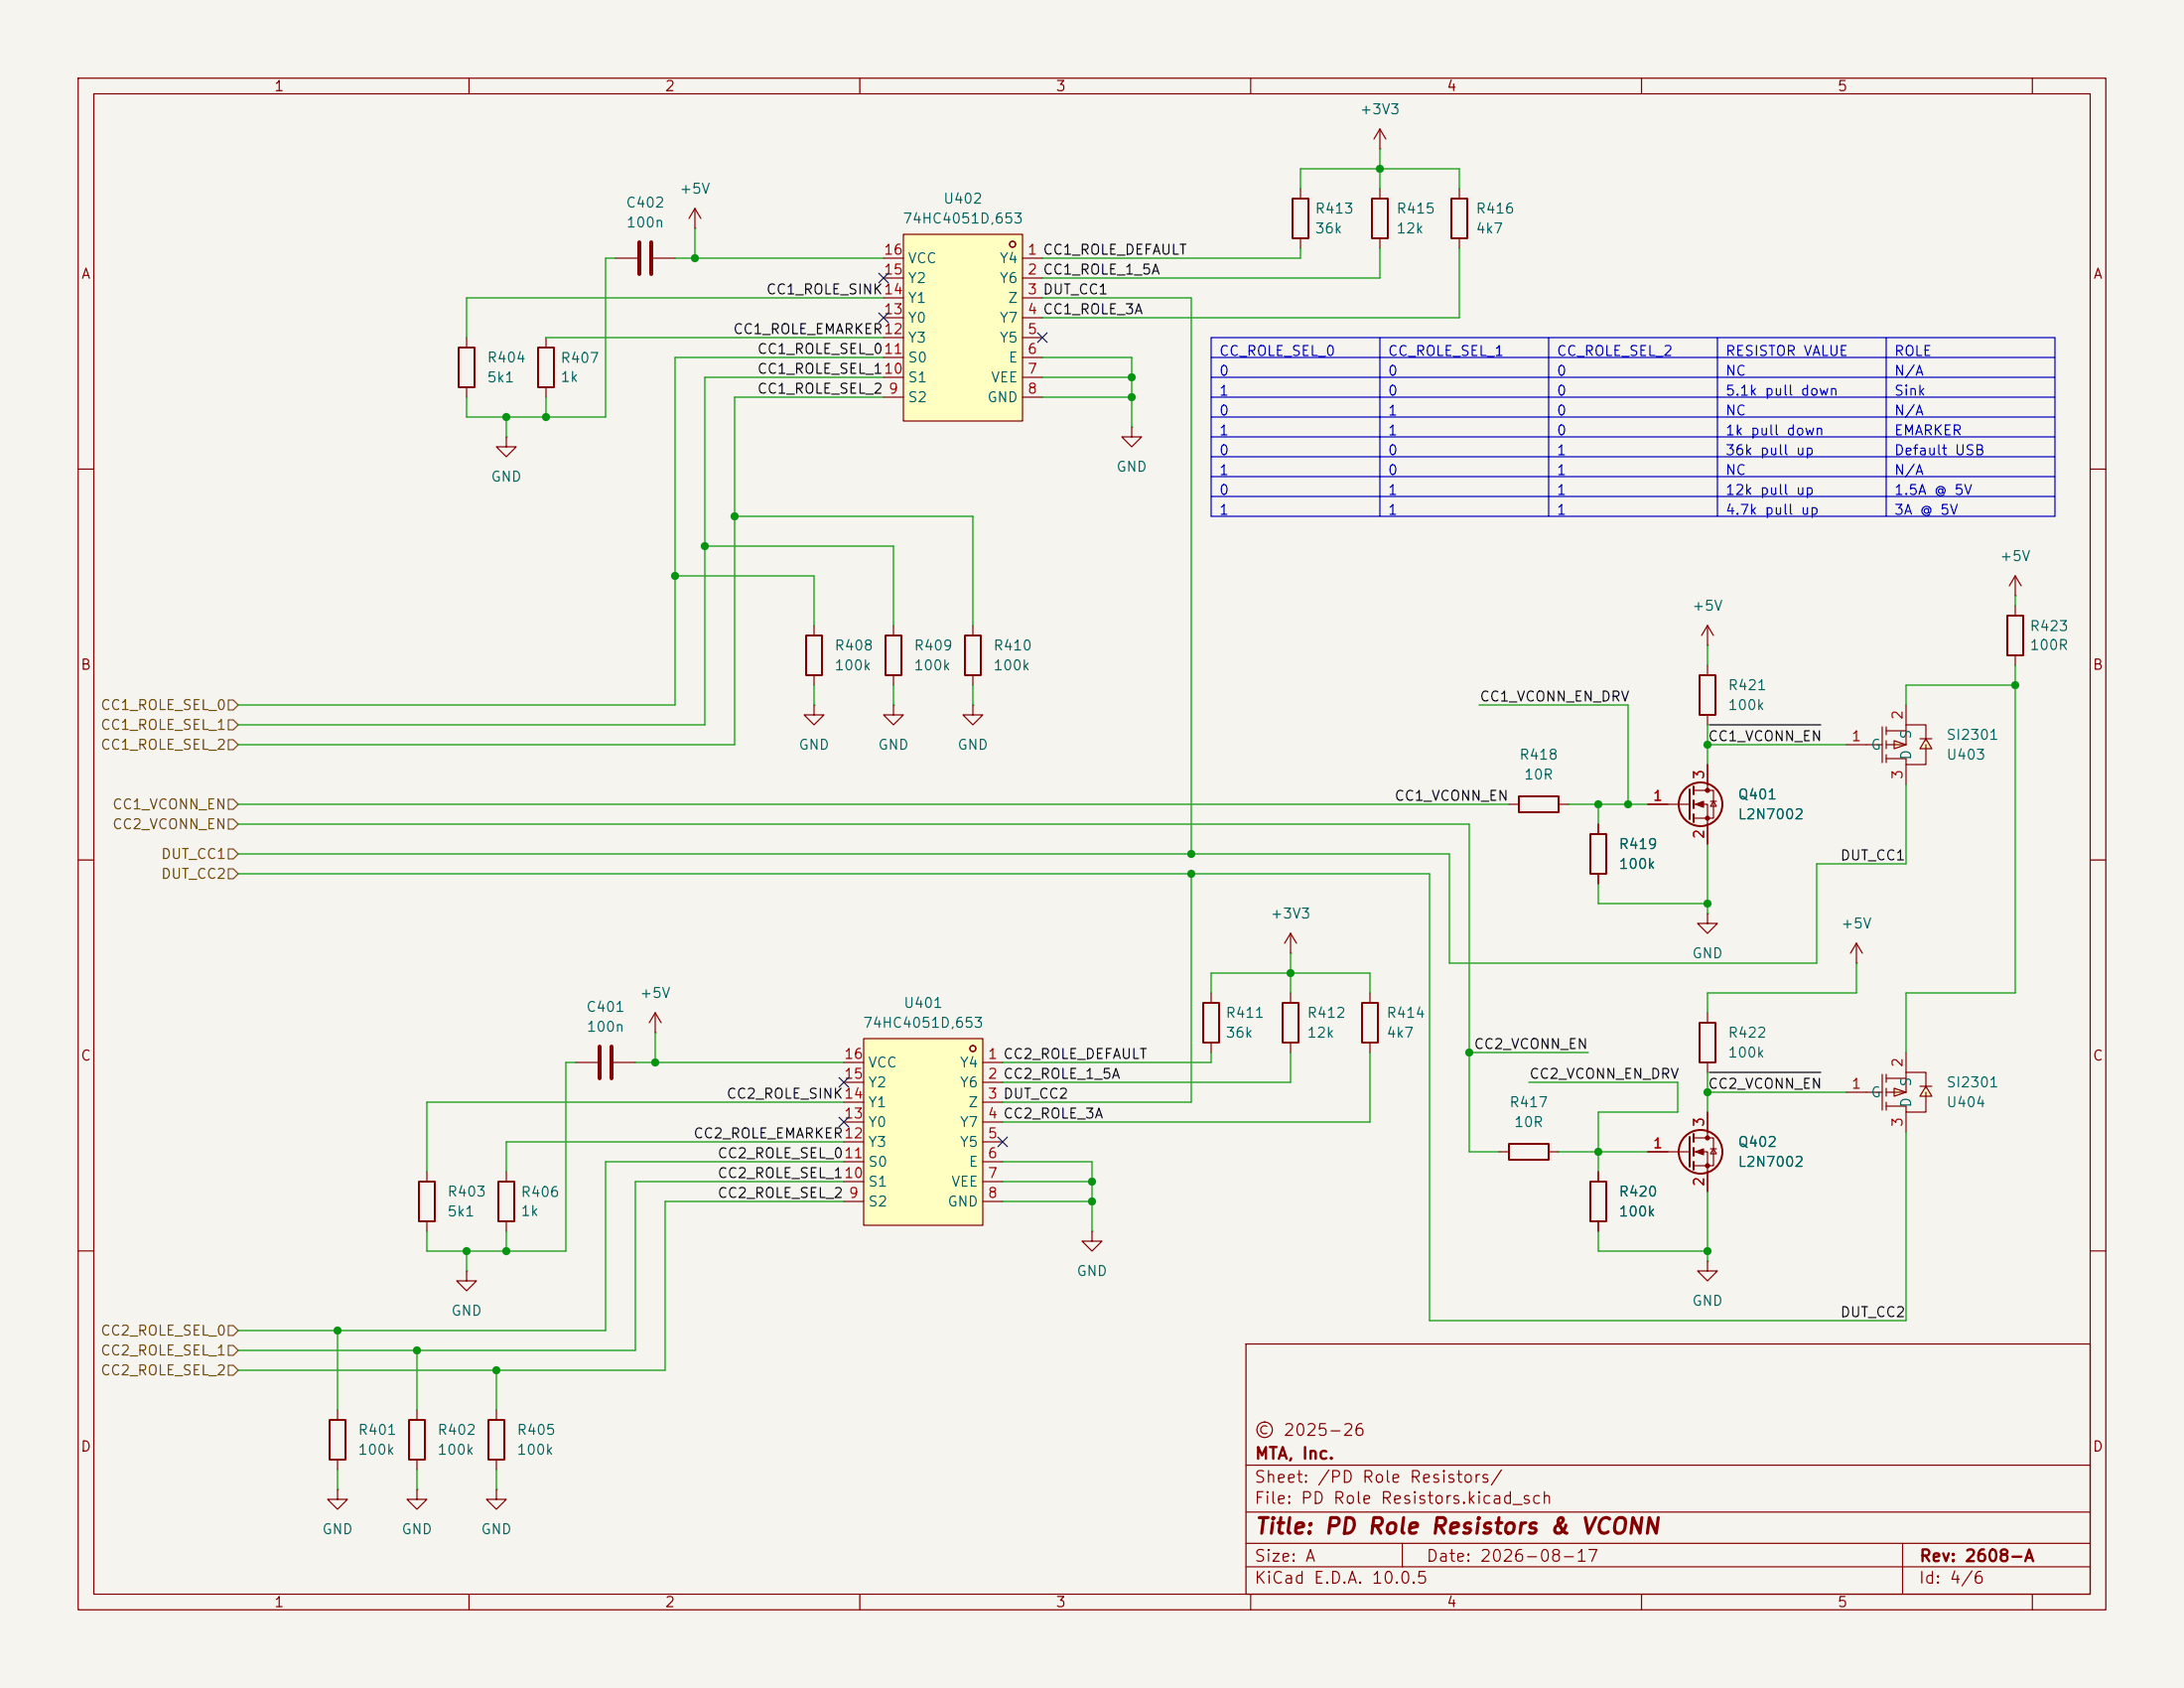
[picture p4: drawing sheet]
<svg xmlns="http://www.w3.org/2000/svg" width="279mm" height="216mm" viewBox="0 0 279 216" stroke-linecap="round" stroke-linejoin="round" font-family="sans-serif">
<path d="M0 0h279.4v215.9h-279.4z" fill="#f5f4ef" stroke="#f5f4ef" stroke-width=".13"/>
<g fill="none" stroke="#840000" stroke-width=".15">
<path d="M10 10h259.4v195.9h-259.4zM12 12h255.4v191.9h-255.4zM60 10v2M110 10v2M160 10v2M210 10v2M260 10v2M59.7 43.2v1.3M59.7 49.5v1.3M10 60h2M267.4 60h2M10 110h2"/>
<path d="M267.4 110h2M83.8 132.1h.1M83.8 129.5l-.7 1.3M83.8 129.5l.8 1.3M83.8 129.5v2.6M165.1 127v1.3M165.1 133.4v1.2M175.3 127v1.3M175.3 133.4v1.2M10 160h2M159.4 171.9h108v32h-108zM267.4 160h2"/>
<path d="M159.4 197.4h108M159.4 193.4h108M159.4 187.4h108M179.4 197.4v3M243.4 197.4v6.5M60 203.9v2M110 203.9v2M159.4 200.4h108M160 203.9v2M210 203.9v2M260 203.9v2"/>
</g>
<path d="M58.7 44.5h2v5h-2zM164.1 128.3h2v5.1h-2zM174.2 128.3h2.1v5.1h-2.1z" fill="none" stroke="#840000" stroke-width=".25"/>
<path d="M110.5 132.8h15.2v23.9h-15.2z" fill="#ffffc2"/>
<g fill="none" stroke="#840000" stroke-width=".15">
<path d="M218.4 82.6h.1M218.4 80l-.7 1.3M218.4 80l.8 1.3M218.4 80v2.6M107.9 135.9h2.6M107.9 138.4h2.6M110.5 132.8h15.2v23.9h-15.2zM125.7 135.9h2.6M125.7 138.4h2.6M107.9 141h2.6M107.9 143.5h2.6M107.9 146.1h2.6"/>
<path d="M107.9 148.6h2.6M107.9 151.1h2.6M107.9 153.7h2.6M125.7 141h2.6M125.7 143.5h2.6M125.7 146.1h2.6M125.7 148.6h2.6M125.7 151.1h2.6M125.7 153.7h2.6"/>
<circle cx="124.5" cy="134.1" r=".38"/>
</g>
<g fill="#ffffc2">
<path d="M242.3 94.7l1.5 .6-1.5 .5z"/>
<path d="M246.4 94.5l.7 1.3h-1.5z"/>
</g>
<g fill="none" stroke="#840000" stroke-width=".15">
<path d="M257.8 76.2h.1M257.8 73.7l-.8 1.2M257.8 73.7l.8 1.2M257.8 73.7v2.5M257.8 77.5v1.2M236.2 95.3h4.6M240.8 93v4.5M241.3 93v1M241.3 94.7v1.1M241.3 96.5v1M241.3 93.5h2.5M242.3 94.7l1.5 .6-1.5 .5z"/>
<path d="M243.8 92.7v2.6h-2.5M243.8 92.7h2.6v2M243.8 90.2v2.5M243.8 97.8v2.5M245.6 94.5h1.5M246.4 95.3v2.5h-2.6v-.8h-2.5M246.4 94.5l.7 1.3h-1.5zM257.8 83.8v1.3M191.8 147.3h1.2M198.1 147.3h1.3"/>
</g>
<path d="M256.8 78.7h2v5.1h-2zM193 146.3h5.1v2h-5.1z" fill="none" stroke="#840000" stroke-width=".25"/>
<g fill="#ffffc2">
<path d="M242.3 139.2l1.5 .5-1.5 .5z"/>
<path d="M246.4 138.9l.7 1.3h-1.5z"/>
</g>
<g fill="none" stroke="#840000" stroke-width=".15">
<path d="M176.5 19.1h.1M176.5 16.5l-.7 1.3M176.5 16.5l.8 1.3M176.5 16.5v2.6M78.7 33h2.8M83.6 33h2.8M166.4 24.1v1.3M166.4 30.5v1.3M64.8 55.9v1.3h1.2l-1.2 1.2-1.3-1.2h1.3M64.8 55.9h.1M69.8 43.2v1.3M69.8 49.5v1.3"/>
<path d="M144.8 54.6v1.3h1.2l-1.2 1.3-1.3-1.3h1.3M144.8 54.6h.1M104.1 90.2v1.2h1.3l-1.3 1.3-1.2-1.3h1.2M104.1 90.2h.1M104.1 80v1.3M104.1 86.4v1.2M114.3 90.2v1.2h1.3l-1.3 1.3-1.3-1.3h1.3M114.3 90.2h.1M114.3 80v1.3M114.3 86.4v1.2M218.4 85.1v1.3M218.4 91.4v1.3"/>
<path d="M218.4 97.8v3.3M165.1 119.4l-.8 1.3M165.1 119.4l.8 1.3M165.1 119.4v2.5M193 102.9h1.3M199.4 102.9h1.3M204.5 105.4v1.3M204.5 111.8v1.2M210.8 102.9h5.4M216.7 101.1h2.5v3.5h-2.5M216.7 102.9h1.7v5.1M218.4 116.8v1.3h1.3l-1.3 1.3-1.2-1.3h1.2"/>
<path d="M218.4 116.8h.1M218.8 102.5h.8M219.2 102.5l.4 .6h-.8zM73.7 135.9h2.8M78.5 135.9h2.8M154.9 127v1.3M154.9 133.4v1.2M165.1 121.9h.1M218.4 129.5v1.3M218.4 135.9v1.3M236.2 139.7h4.6M237.5 123.2h.1"/>
<path d="M237.5 120.7l-.8 1.2M237.5 120.7l.8 1.2M237.5 120.7v2.5M240.8 137.4v4.6M241.3 137.4v1M241.3 139.2v1M241.3 137.9h2.5M242.3 139.2l1.5 .5-1.5 .5zM243.8 137.2v2.5h-2.5M243.8 137.2h2.6v2M243.8 134.6v2.6M245.6 138.9h1.5"/>
<path d="M246.4 139.7v2.5h-2.6v-.7h-2.5M246.4 138.9l.7 1.3h-1.5zM54.6 149.9v1.2M54.6 156.2v1.3M64.8 149.9v1.2M64.8 156.2v1.3M139.7 157.5v1.3h1.3l-1.3 1.2-1.3-1.2h1.3M139.7 157.5h.1M204.5 149.9v1.2M204.5 156.2v1.3M210.8 147.3h5.4M216.7 145.5h2.5v3.6h-2.5"/>
<path d="M216.7 147.3h1.7v5.1M218.4 142.2v3.3M218.8 146.9h.8M219.2 146.9l.4 .7h-.8zM241.3 141v1M243.8 142.2v2.6M59.7 162.6v1.2h1.3l-1.3 1.3-1.3-1.3h1.3M59.7 162.6h.1M218.4 161.3v1.3h1.3l-1.3 1.2-1.2-1.2h1.2M218.4 161.3h.1M43.2 190.5v1.3h1.2l-1.2 1.2-1.3-1.2h1.3M43.2 190.5h.1"/>
<path d="M43.2 180.3v1.3M43.2 186.7v1.3M53.3 190.5v1.3h1.3l-1.3 1.2-1.2-1.2h1.2M53.3 190.5h.1M53.3 180.3v1.3M53.3 186.7v1.3M63.5 190.5v1.3h1.3l-1.3 1.2-1.3-1.2h1.3M63.5 190.5h.1M63.5 180.3v1.3M63.5 186.7v1.3"/>
</g>
<g fill="none" stroke="#840000" stroke-width=".25">
<path d="M165.4 25.4h2v5.1h-2zM68.8 44.5h2.1v5h-2.1zM103.1 81.3h2.1v5.1h-2.1zM113.3 81.3h2v5.1h-2zM217.4 86.4h2.1v5h-2.1zM194.3 101.9h5.1v2h-5.1zM203.5 106.7h2v5.1h-2zM216.2 101v3.8M216.7 100.6v1M216.7 102.4v1M216.7 104.1v1.1M153.9 128.3h2.1v5.1h-2.1z"/>
<path d="M217.4 130.8h2.1v5.1h-2.1zM53.6 151.1h2v5.1h-2zM63.8 151.1h2v5.1h-2zM203.5 151.1h2v5.1h-2zM216.2 145.4v3.8M216.7 145v1.1M216.7 146.8v1M216.7 148.6v1M42.2 181.6h2v5.1h-2zM52.3 181.6h2.1v5.1h-2.1zM62.5 181.6h2v5.1h-2z"/>
<circle cx="217.6" cy="102.9" r="2.79"/>
<circle cx="217.6" cy="147.3" r="2.79"/>
</g>
<g fill="#840000" stroke="#840000" stroke-width=".15">
<path d="M216.9 147.3l1-.4v.8z"/>
<path d="M216.9 102.9l1-.4v.8z"/>
<circle cx="218.4" cy="145.5" r=".25"/>
<circle cx="218.4" cy="149.1" r=".25"/>
<circle cx="218.4" cy="101.1" r=".25"/>
<circle cx="218.4" cy="104.6" r=".25"/>
</g>
<path d="M81.8 31v4.1M83.3 31v4.1M76.7 133.9v4M78.2 133.9v4" fill="none" stroke="#840000" stroke-width=".51"/>
<path d="M115.6 30h15.2v23.8h-15.2z" fill="#ffffc2"/>
<g fill="none" stroke="#840000" stroke-width=".15">
<path d="M88.9 29.2h.1M88.9 26.7l-.8 1.2M88.9 26.7l.8 1.2M88.9 26.7v2.5M113 33h2.6M113 35.6h2.6M113 38.1h2.6M115.6 30h15.2v23.8h-15.2zM130.8 33h2.5M130.8 35.6h2.5M130.8 38.1h2.5M176.5 24.1v1.3"/>
<path d="M176.5 30.5v1.3M186.7 24.1v1.3M186.7 30.5v1.3M113 40.6h2.6M113 43.2h2.6M113 45.7h2.6M113 48.3h2.6M113 50.8h2.6M130.8 40.6h2.5M130.8 43.2h2.5M130.8 45.7h2.5M130.8 48.3h2.5"/>
<path d="M130.8 50.8h2.5M124.5 90.2v1.2h1.2l-1.2 1.3-1.3-1.3h1.3M124.5 90.2h.1M124.5 80v1.3M124.5 86.4v1.2M218.4 97.8v2.5M204.5 105.4v1.3M204.5 111.8v1.2M210.8 102.9h2.6M218.4 105.4v2.6M204.5 149.9v1.2M204.5 156.2v1.3"/>
<path d="M210.8 147.3h2.6M218.4 142.2v2.6M218.4 149.9v2.5"/>
<circle cx="129.5" cy="31.2" r=".38"/>
</g>
<path d="M175.5 25.4h2v5.1h-2zM185.7 25.4h2v5.1h-2zM123.4 81.3h2.1v5.1h-2.1z" fill="none" stroke="#840000" stroke-width=".25"/>
<path d="M29.2 89.5h.6l.7 .7-.7 .6h-.6zM29.2 92.1h.6l.7 .6-.7 .6h-.6zM29.2 94.6h.6l.7 .7-.7 .6h-.6zM29.2 102.2h.6l.7 .7-.7 .6h-.6zM29.2 111.1h.6l.7 .7-.7 .6h-.6zM29.2 104.8h.6l.7 .6-.7 .6h-.6zM29.2 108.6h.6l.7 .6-.7 .7h-.6zM29.2 169.5h.6l.7 .7-.7 .6h-.6zM29.2 172.1h.6l.7 .6-.7 .7h-.6zM29.2 174.6h.6l.7 .7-.7 .6h-.6z" fill="none" stroke="#725600" stroke-width=".15"/>
<path d="M218.7 92.7h14.2M218.7 137.2h14.2" fill="none" stroke="#0f0f0f" stroke-width=".15"/>
<g fill="none" stroke="#0000c2" stroke-width=".15">
<path d="M154.9 45.7h108M154.9 48.3h108M154.9 50.8h108M154.9 53.3h108M154.9 55.9h108M154.9 58.4h108M154.9 43.2h108v22.8h-108zM176.5 43.2v22.8M198.1 43.2v22.8M219.7 43.2v22.8M241.3 43.2v22.8M154.9 61h108"/>
<path d="M154.9 63.5h108"/>
</g>
<g fill="none" stroke="#009600" stroke-width=".15">
<path d="M176.5 19.1v5M78.7 33h-1.2v20.3h-17.8v-2.5M86.4 33h26.6M88.9 29.2v3.8M113 38.1h-53.3v5.1M133.3 38.1h19.1v71.1M166.4 24.1v-2.5h20.3v2.5M166.4 31.8v1.2h-33.1M176.5 31.8v3.8h-43.2M186.7 31.8v8.8h-53.4M64.8 53.3v2.6M69.8 43.2h43.2"/>
<path d="M69.8 50.8v2.5M113 50.8h-19v44.5h-63.5M113 48.3h-22.8v44.4h-59.7M113 45.7h-26.6v44.5h-55.9M133.3 45.7h11.5v8.9M133.3 48.3h11.5M133.3 50.8h11.5M86.4 73.7h17.7v6.3M90.2 69.9h24.1v10.1M94 66h30.5v14M257.8 76.2v1.3M104.1 87.6v2.6"/>
<path d="M114.3 87.6v2.6M124.5 87.6v2.6M189.2 90.2h19.1v12.7M218.4 95.3h17.8M218.4 82.6v2.5M218.4 92.7v5.1M257.8 85.1v41.9h-14v7.6M257.8 87.6h-14v2.6M30.5 111.8h152.4v57.1h60.9v-24.1M30.5 105.4h157.5v41.9h3.8M30.5 102.9h162.5M152.4 111.8v29.2h-24.1"/>
<path d="M200.7 102.9h10.1M204.5 102.9v2.5M204.5 113v2.6h13.9M218.4 108v8.8M243.8 100.3v10.2h-11.4v12.7h-47v-14h-154.9M73.7 135.9h-1.3v24.1h-17.8v-2.5M81.3 135.9h26.6M83.8 132.1v3.8M154.9 127v-2.5h20.4v2.5M154.9 134.6v1.3h-26.6M165.1 134.6v3.8h-36.8M165.1 121.9v5.1"/>
<path d="M175.3 134.6v8.9h-47M188 134.6h15.2M195.6 138.4h19v3.8h-10.1v7.7M218.4 137.2v5M218.4 139.7h17.8M237.5 123.2v3.8h-19.1v2.5M64.8 157.5v2.5M107.9 141h-53.3v8.9M107.9 148.6h-30.4v21.6h-47M107.9 153.7h-22.8v21.6h-54.6M107.9 146.1h-43.1v3.8M107.9 151.1h-26.6v21.6h-50.8"/>
<path d="M128.3 153.7h11.4M128.3 148.6h11.4v8.9M128.3 151.1h11.4M199.4 147.3h11.4M204.5 157.5v2.5h13.9M218.4 152.4v8.9M43.2 170.2v10.1M53.3 172.7v7.6M59.7 160v2.6M63.5 175.3v5M43.2 188v2.5M53.3 188v2.5"/>
<path d="M63.5 188v2.5"/>
</g>
<path d="M112.4 35l1.2 1.2M113.6 35l-1.2 1.2M112.4 40l1.2 1.2M113.6 40l-1.2 1.2M132.7 42.6l1.3 1.2M134 42.6l-1.3 1.2M107.3 137.8l1.3 1.2M108.6 137.8l-1.3 1.2M107.3 142.9l1.3 1.2M108.6 142.9l-1.3 1.2M127.7 145.4l1.2 1.3M128.9 145.4l-1.2 1.3" fill="none" stroke="#000084" stroke-width=".15"/>
<g fill="#009600" stroke="#009600" stroke-width=".13">
<circle cx="165.1" cy="124.5" r=".46"/>
<circle cx="139.7" cy="151.1" r=".46"/>
<circle cx="139.7" cy="153.7" r=".46"/>
<circle cx="152.4" cy="111.8" r=".46"/>
<circle cx="152.4" cy="109.2" r=".46"/>
<circle cx="208.3" cy="102.9" r=".46"/>
<circle cx="188" cy="134.6" r=".46"/>
<circle cx="204.5" cy="102.9" r=".46"/>
<circle cx="218.4" cy="115.6" r=".46"/>
<circle cx="176.5" cy="21.6" r=".46"/>
<circle cx="144.8" cy="48.3" r=".46"/>
<circle cx="144.8" cy="50.8" r=".46"/>
<circle cx="218.4" cy="95.3" r=".46"/>
<circle cx="257.8" cy="87.6" r=".46"/>
<circle cx="204.5" cy="147.3" r=".46"/>
<circle cx="218.4" cy="139.7" r=".46"/>
<circle cx="218.4" cy="160" r=".46"/>
<circle cx="88.9" cy="33" r=".46"/>
<circle cx="64.8" cy="53.3" r=".46"/>
<circle cx="69.8" cy="53.3" r=".46"/>
<circle cx="63.5" cy="175.3" r=".46"/>
<circle cx="43.2" cy="170.2" r=".46"/>
<circle cx="59.7" cy="160" r=".46"/>
<circle cx="64.8" cy="160" r=".46"/>
<circle cx="53.3" cy="172.7" r=".46"/>
<circle cx="90.2" cy="69.9" r=".46"/>
<circle cx="94" cy="66" r=".46"/>
<circle cx="86.4" cy="73.7" r=".46"/>
<circle cx="83.8" cy="135.9" r=".46"/>
</g>
<text font-size="2" fill="#840000" x="160.4" y="196.7">Title: PD Role Resistors &amp; VCONN</text>
<g font-size="1.5" fill="#840000">
<text x="160.4" y="184">© 2025-26</text>
<text x="160.4" y="190">Sheet: /PD Role Resistors/</text>
<text x="160.4" y="187">MTA, Inc.</text>
<text x="160.4" y="192.7">File: PD Role Resistors.kicad_sch</text>
<text x="160.4" y="202.9">KiCad E.D.A. 10.0.5</text>
<text x="160.4" y="200.1">Size: A</text>
<text x="182.4" y="200.1">Date: 2026-08-17</text>
<text x="245.4" y="202.9">Id: 4/6</text>
<text x="245.4" y="200.1">Rev: 2608-A</text>
</g>
<g font-size="1.3" fill="#840000">
<text x="35" y="12">1</text>
<text x="85" y="12">2</text>
<text x="135" y="12">3</text>
<text x="185" y="12">4</text>
<text x="235" y="12">5</text>
<text x="10.3" y="36">A</text>
<text x="267.7" y="36">A</text>
<text x="10.2" y="86">B</text>
<text x="267.6" y="86">B</text>
<text x="10.2" y="136">C</text>
<text x="267.6" y="136">C</text>
<text x="10.2" y="186">D</text>
<text x="267.6" y="186">D</text>
<text x="35" y="205.9">1</text>
<text x="85" y="205.9">2</text>
<text x="135" y="205.9">3</text>
<text x="185" y="205.9">4</text>
<text x="235" y="205.9">5</text>
</g>
<g font-size="1.3" fill="#006464">
<text x="173.9" y="14.9">+3V3</text>
<text x="80" y="26.9">C402</text>
<text x="80" y="29.4">100n</text>
<text x="86.8" y="25.1">+5V</text>
<text x="115.4" y="28.9">74HC4051D,653</text>
<text x="120.6" y="26.4">U402</text>
<text x="168.1" y="27.6">R413</text>
<text x="178.5" y="27.6">R415</text>
<text x="188.7" y="27.6">R416</text>
<text x="116.1" y="34">VCC</text>
<text x="127.8" y="34">Y4</text>
<text x="168.1" y="30.2">36k</text>
<text x="178.5" y="30.2">12k</text>
<text x="188.7" y="30.2">4k7</text>
<text x="116.1" y="41.6">Y0</text>
<text x="116.1" y="39.1">Y1</text>
<text x="116.1" y="36.5">Y2</text>
<text x="127.8" y="36.5">Y6</text>
<text x="127.8" y="41.6">Y7</text>
<text x="128.9" y="39.1">Z</text>
<text x="62.2" y="46.7">R404</text>
<text x="71.6" y="46.7">R407</text>
<text x="116.1" y="46.7">S0</text>
<text x="116.1" y="44.1">Y3</text>
<text x="127.8" y="44.1">Y5</text>
<text x="128.9" y="46.7">E</text>
<text x="62.2" y="49.2">5k1</text>
<text x="71.6" y="49.2">1k</text>
<text x="116.1" y="51.8">S2</text>
<text x="116.1" y="49.2">S1</text>
<text x="126.2" y="51.8">GND</text>
<text x="126.7" y="49.2">VEE</text>
<text x="62.7" y="61.9">GND</text>
<text x="142.7" y="60.7">GND</text>
<text x="255.7" y="72.1">+5V</text>
<text x="106.7" y="83.5">R408</text>
<text x="116.8" y="83.5">R409</text>
<text x="127" y="83.5">R410</text>
<text x="216.4" y="78.4">+5V</text>
<text x="259.6" y="81">R423</text>
<text x="259.6" y="83.5">100R</text>
<text x="106.7" y="86.1">100k</text>
<text x="116.8" y="86.1">100k</text>
<text x="127" y="86.1">100k</text>
<text x="221" y="88.6">R421</text>
<text x="221" y="91.1">100k</text>
<text x="244.8" y="94.7" transform="rotate(-90 244.8 94.7)">S</text>
<text x="248.9" y="94.9">SI2301</text>
<text x="102.1" y="96.2">GND</text>
<text x="112.2" y="96.2">GND</text>
<text x="122.4" y="96.2">GND</text>
<text x="194.3" y="97.5">R418</text>
<text x="194.9" y="100">10R</text>
<text x="239.2" y="96.2">G</text>
<text x="244.8" y="97.3" transform="rotate(-90 244.8 97.3)">D</text>
<text x="248.9" y="97.5">U403</text>
<text x="222.2" y="102.6">Q401</text>
<text x="222.2" y="105.1">L2N7002</text>
<text x="207" y="108.9">R419</text>
<text x="207" y="111.5">100k</text>
<text x="162.4" y="117.8">+3V3</text>
<text x="235.4" y="119.1">+5V</text>
<text x="216.4" y="122.9">GND</text>
<text x="74.9" y="129.7">C401</text>
<text x="81.8" y="128">+5V</text>
<text x="110.3" y="131.8">74HC4051D,653</text>
<text x="115.5" y="129.2">U401</text>
<text x="156.7" y="130.5">R411</text>
<text x="167.1" y="130.5">R412</text>
<text x="177.3" y="130.5">R414</text>
<text x="75" y="132.3">100n</text>
<text x="111" y="136.9">VCC</text>
<text x="122.7" y="136.9">Y4</text>
<text x="156.7" y="133">36k</text>
<text x="167.1" y="133">12k</text>
<text x="177.3" y="133">4k7</text>
<text x="221" y="133">R422</text>
<text x="221" y="135.6">100k</text>
<text x="111" y="141.9">Y1</text>
<text x="111" y="139.4">Y2</text>
<text x="122.7" y="139.4">Y6</text>
<text x="123.8" y="141.9">Z</text>
<text x="193" y="141.9">R417</text>
<text x="239.2" y="140.7">G</text>
<text x="244.8" y="141.8" transform="rotate(-90 244.8 141.8)">D</text>
<text x="244.8" y="139.1" transform="rotate(-90 244.8 139.1)">S</text>
<text x="248.9" y="141.9">U404</text>
<text x="248.9" y="139.4">SI2301</text>
<text x="111" y="149.6">S0</text>
<text x="111" y="147">Y3</text>
<text x="111" y="144.5">Y0</text>
<text x="122.7" y="144.5">Y7</text>
<text x="122.7" y="147">Y5</text>
<text x="123.8" y="149.6">E</text>
<text x="193.6" y="144.5">10R</text>
<text x="222.2" y="147">Q402</text>
<text x="222.2" y="149.6">L2N7002</text>
<text x="57.1" y="153.4">R403</text>
<text x="57.1" y="155.9">5k1</text>
<text x="66.5" y="153.4">R406</text>
<text x="66.5" y="155.8">1k</text>
<text x="111" y="154.6">S2</text>
<text x="111" y="152.1">S1</text>
<text x="121.1" y="154.6">GND</text>
<text x="121.6" y="152.1">VEE</text>
<text x="207" y="153.4">R420</text>
<text x="207" y="155.9">100k</text>
<text x="137.6" y="163.5">GND</text>
<text x="216.4" y="167.3">GND</text>
<text x="57.6" y="168.6">GND</text>
<text x="45.7" y="183.8">R401</text>
<text x="55.9" y="183.8">R402</text>
<text x="66" y="183.8">R405</text>
<text x="45.7" y="186.4">100k</text>
<text x="55.9" y="186.4">100k</text>
<text x="66" y="186.4">100k</text>
<text x="41.1" y="196.5">GND</text>
<text x="51.3" y="196.5">GND</text>
<text x="61.4" y="196.5">GND</text>
</g>
<g font-size="1.3" fill="#a90000">
<text x="113" y="35.4">15</text>
<text x="113" y="32.9">16</text>
<text x="131.3" y="32.9">1 CC1_ROLE_DEFAULT</text>
<text x="131.3" y="35.4">2 CC1_ROLE_1_5A</text>
<text x="113" y="40.5">13</text>
<text x="131.3" y="38">3 DUT_CC1</text>
<text x="131.3" y="40.5">4 CC1_ROLE_3A</text>
<text x="131.3" y="43">5</text>
<text x="131.3" y="45.6">6</text>
<text x="113.6" y="50.7">9</text>
<text x="131.3" y="48.1">7</text>
<text x="131.3" y="50.7">8</text>
<text x="236.8" y="95.1">1</text>
<text x="243.7" y="92.2" transform="rotate(-90 243.7 92.2)">2</text>
<text x="218.3" y="99.8" transform="rotate(-90 218.3 99.8)">3</text>
<text x="243.7" y="99.8" transform="rotate(-90 243.7 99.8)">3</text>
<text x="211.4" y="102.7">1</text>
<text x="218.3" y="107.4" transform="rotate(-90 218.3 107.4)">2</text>
<text x="107.9" y="135.8">16</text>
<text x="126.3" y="135.8">1 CC2_ROLE_DEFAULT</text>
<text x="243.7" y="136.6" transform="rotate(-90 243.7 136.6)">2</text>
<text x="107.9" y="143.4">13</text>
<text x="107.9" y="138.3">15</text>
<text x="126.3" y="138.3">2 CC2_ROLE_1_5A</text>
<text x="126.3" y="140.8">3 DUT_CC2</text>
<text x="126.3" y="143.4">4 CC2_ROLE_3A</text>
<text x="236.8" y="139.6">1</text>
<text x="126.3" y="145.9">5</text>
<text x="126.3" y="148.5">6</text>
<text x="211.4" y="147.2">1</text>
<text x="218.3" y="144.2" transform="rotate(-90 218.3 144.2)">3</text>
<text x="243.7" y="144.2" transform="rotate(-90 243.7 144.2)">3</text>
<text x="108.5" y="153.5">9</text>
<text x="126.3" y="151">7</text>
<text x="126.3" y="153.5">8</text>
<text x="218.3" y="151.9" transform="rotate(-90 218.3 151.9)">2</text>
</g>
<g font-size="1.3" fill="#0f0f0f">
<text x="97.9" y="38">CC1_ROLE_SINK14</text>
<text x="93.7" y="43.1">CC1_ROLE_EMARKER12</text>
<text x="96.8" y="45.6">CC1_ROLE_SEL_011</text>
<text x="96.8" y="48.1">CC1_ROLE_SEL_110</text>
<text x="96.8" y="50.7">CC1_ROLE_SEL_2</text>
<text x="189.2" y="90">CC1_VCONN_EN_DRV</text>
<text x="218.4" y="95.1">CC1_VCONN_EN</text>
<text x="178.3" y="102.7">CC1_VCONN_EN</text>
<text x="235.3" y="110.4">DUT_CC1</text>
<text x="188.5" y="134.5">CC2_VCONN_EN</text>
<text x="92.8" y="140.8">CC2_ROLE_SINK14</text>
<text x="195.6" y="138.3">CC2_VCONN_EN_DRV</text>
<text x="218.4" y="139.6">CC2_VCONN_EN</text>
<text x="88.6" y="145.9">CC2_ROLE_EMARKER12</text>
<text x="91.7" y="148.5">CC2_ROLE_SEL_011</text>
<text x="91.7" y="151">CC2_ROLE_SEL_110</text>
<text x="91.7" y="153.5">CC2_ROLE_SEL_2</text>
<text x="235.3" y="168.8">DUT_CC2</text>
</g>
<g font-size="1.3" fill="#0000c2">
<text x="155.9" y="45.8">CC_ROLE_SEL_0</text>
<text x="177.5" y="45.8">CC_ROLE_SEL_1</text>
<text x="199" y="45.8">CC_ROLE_SEL_2</text>
<text x="220.6" y="45.8">RESISTOR VALUE</text>
<text x="242.2" y="45.8">ROLE</text>
<text x="155.9" y="48.4">0</text>
<text x="155.9" y="50.9">1</text>
<text x="155.9" y="53.5">0</text>
<text x="177.5" y="48.4">0</text>
<text x="177.5" y="50.9">0</text>
<text x="177.5" y="53.5">1</text>
<text x="199" y="48.4">0</text>
<text x="199" y="50.9">0</text>
<text x="199" y="53.5">0</text>
<text x="220.6" y="48.4">NC</text>
<text x="220.6" y="50.9">5.1k pull down</text>
<text x="220.6" y="53.5">NC</text>
<text x="242.2" y="48.4">N/A</text>
<text x="242.2" y="50.9">Sink</text>
<text x="242.2" y="53.5">N/A</text>
<text x="155.9" y="56">1</text>
<text x="155.9" y="58.5">0</text>
<text x="177.5" y="56">1</text>
<text x="177.5" y="58.5">0</text>
<text x="199" y="56">0</text>
<text x="199" y="58.5">1</text>
<text x="220.6" y="56">1k pull down</text>
<text x="220.6" y="58.5">36k pull up</text>
<text x="242.2" y="56">EMARKER</text>
<text x="242.2" y="58.5">Default USB</text>
<text x="155.9" y="61.1">1</text>
<text x="155.9" y="63.6">0</text>
<text x="177.5" y="61.1">0</text>
<text x="177.5" y="63.6">1</text>
<text x="199" y="61.1">1</text>
<text x="199" y="63.6">1</text>
<text x="220.6" y="61.1">NC</text>
<text x="220.6" y="63.6">12k pull up</text>
<text x="242.2" y="61.1">N/A</text>
<text x="242.2" y="63.6">1.5A @ 5V</text>
<text x="155.9" y="66.2">1</text>
<text x="177.5" y="66.2">1</text>
<text x="199" y="66.2">1</text>
<text x="220.6" y="66.2">4.7k pull up</text>
<text x="242.2" y="66.2">3A @ 5V</text>
</g>
<g font-size="1.3" fill="#725600">
<text x="12.8" y="91.1">CC1_ROLE_SEL_0</text>
<text x="12.8" y="93.7">CC1_ROLE_SEL_1</text>
<text x="12.8" y="96.2">CC1_ROLE_SEL_2</text>
<text x="14.3" y="103.8">CC1_VCONN_EN</text>
<text x="14.3" y="106.4">CC2_VCONN_EN</text>
<text x="20.5" y="112.7">DUT_CC2</text>
<text x="20.5" y="110.2">DUT_CC1</text>
<text x="12.8" y="171.1">CC2_ROLE_SEL_0</text>
<text x="12.8" y="173.7">CC2_ROLE_SEL_1</text>
<text x="12.8" y="176.2">CC2_ROLE_SEL_2</text>
</g>
</svg>
